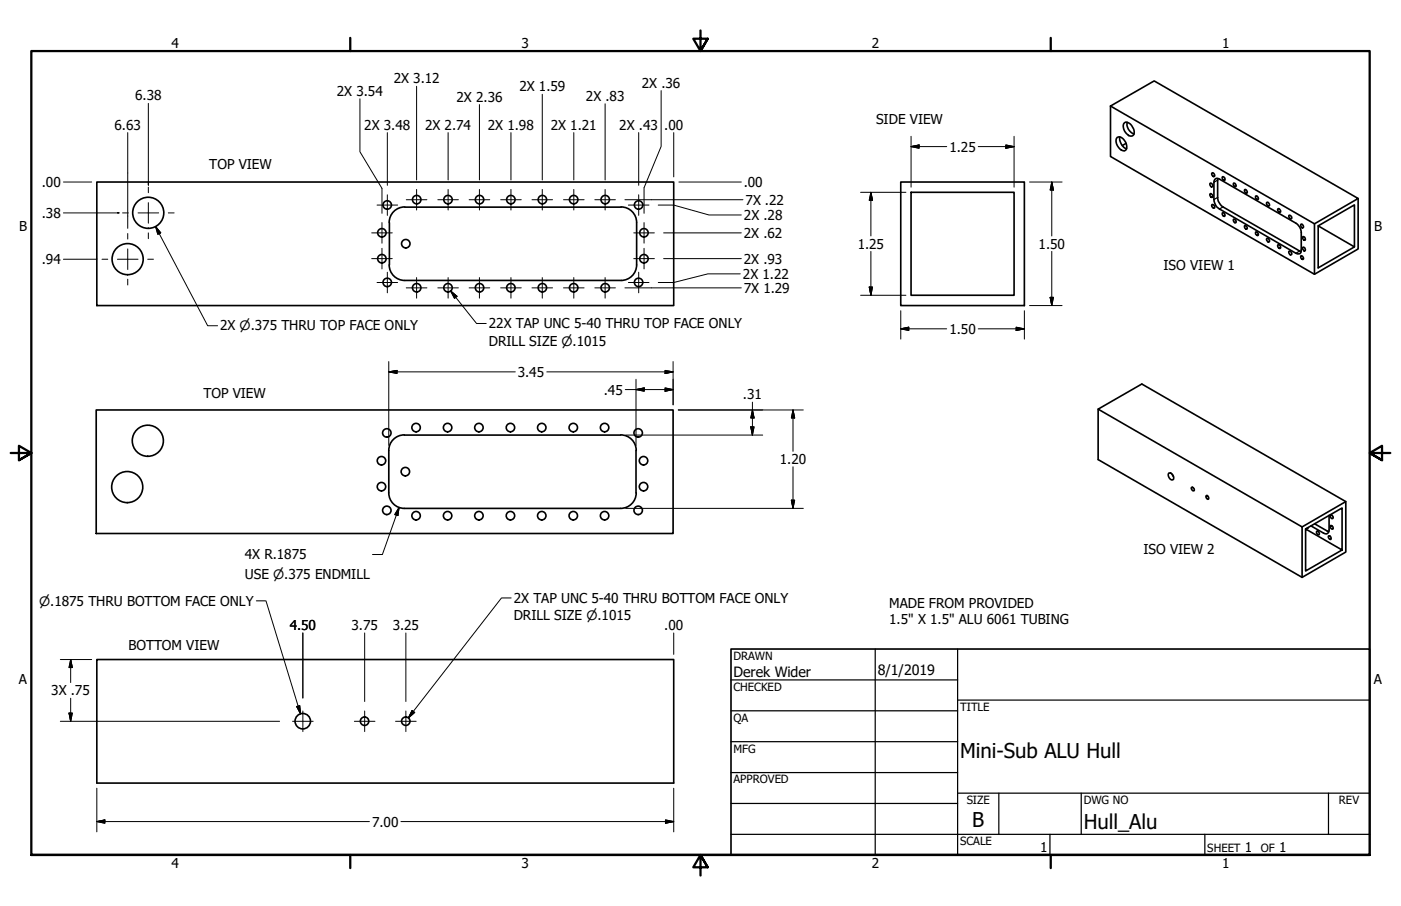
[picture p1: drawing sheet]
<svg xmlns="http://www.w3.org/2000/svg" width="432mm" height="279mm" viewBox="0 0 432 279" stroke-linecap="round" stroke-linejoin="round" font-family="sans-serif">
<!-- layer: Visible (ANSI) -->
<g fill="none" stroke="#000" stroke-width=".51">
<path d="M342.3 32.7l13.4-7.7 62.9 36.2-13.5 7.8zM342.3 32.7v15.6l62.8 36.3 13.5-7.8v-15.6M346.6 37.8a2.08 2.08 0 0 1 2.5 1.5 1.5 1.5 0 0 1 .5 1.6 1.5 1.5 0 0 1-1.2 1.1 3 3 0 0 1-1.8-4.2zM347.4 37.7a3.3 3.3 0 0 0 2.1 3.6M29.8 56.1h177.8v38.1h-177.8zM277.6 56.1h38.1v38.1h-38.1zM280.8 59.3h31.7v31.8h-31.7zM344.4 42.4a2.08 2.08 0 0 1 2.5 1.4 1.78 1.78 0 0 1-.4 2.7 2.97 2.97 0 0 1-2.1-4.1zM345.1 42.2a3.5 3.5 0 0 0 2.1 3.6M347.1 44.2l-1.2 .7M372.9 56.6l.2-.1 .5 .2 .2 .8-.2 .2-.5-.3zM372.9 59.8l.2-.1 .5 .3 .2 .8-.2 .1-.5-.3z"/>
<path d="M373.5 53.4l.2-.1 .4 .2 .2 .9-.2 .1-.4-.3zM374.6 55.1l.4-.1 .9 .2 24 14 .7 .9 .4 1.1 .1 5.9a1 1 0 0 1-.5 1.1 1 1 0 0 1-1.2-.1l-23.5-13.6a3.5 3.5 0 0 1-1.8-3v-5.3zM375.3 55.1v6.4l.2 .5 1 1.5 24.5 14.2M376.7 54.5l.7 .2 .1 .9-.6-.2zM380.2 56.5l.5 .2 .2 .8-.6-.2zM383.7 58.4l.7 .6-.2 .6-.6-.5zM120 68.6v13.1M124.7 63.8a4.8 4.8 0 0 0-4.7 4.8M124.8 63.9h66.7M191.4 63.8a4.8 4.8 0 0 1 4.8 4.8M196.2 68.6v13.1M373.5 63.1l.6 .2 .2 .8-.6-.2z"/>
<path d="M376.7 65.7l.4-.1 .3 .2 .2 .6-.2 .3-.5-.2zM380.2 67.6l.5 .2 .2 .8-.6-.1zM383.6 69.6h.4l.4 .4v.6l-.7-.2zM387 60.5l.2-.1 .4 .2 .2 .9-.2 .1-.4-.3zM387 71.6l.6 .2 .2 .8-.6-.2zM390.4 62.5l.2-.1 .4 .2 .2 .8-.2 .2-.4-.3zM390.4 73.6l.2-.1 .4 .2 .2 .8-.2 .2-.4-.3zM393.8 64.5l.5-.1 .4 .5v.5l-.2 .1-.5-.2zM393.8 75.6l.2-.2 .5 .3 .2 .8-.2 .1-.5-.2zM397.3 66.4l.6 .2 .2 .8-.7-.2zM397.3 77.5l.1-.1 .5 .3 .2 .8-.2 .1-.5-.2zM400.9 69.2h.4l.4 .5-.2 .6-.4-.3z"/>
<path d="M400.9 78.9l.6 .2 .2 .8-.6-.1zM401.5 73l.6 .2 .2 .8h-.4l-.4-.4zM401.5 76.3l.2-.1 .4 .3 .2 .5-.2 .4-.6-.6zM405.1 69v15.6M406.3 69.7l11.1 6.4-11.1 6.5v-12.9l11.1-6.5v12.9M120 81.7a4.8 4.8 0 0 0 4.7 4.8h66.8M196.2 81.7a4.8 4.8 0 0 1-4.8 4.8M29.7 126.4h177.8v38.1h-177.8zM191.3 134.2l-66.7-.1a4.8 4.8 0 0 0-4.8 4.8v13.1a4.8 4.8 0 0 0 4.8 4.8h66.7M191.3 134.1a4.8 4.8 0 0 1 4.8 4.8M196 138.9v13.1M338.5 126.2v15.5l62.8 36.4 13.5-7.9v-15.5l-62.9-36.3-13.4 7.8 62.8 36.3v15.6"/>
<path d="M196.1 152a4.8 4.8 0 0 1-4.8 4.8M360.3 145.9a1.4 1.4 0 0 1 1.2 2.1 1.4 1.4 0 0 1-1.2-2.1zM361.3 146.2l.3 .7M367.2 150.3l.7 .2 .1 .8-.6-.2zM371.7 152.9l.2-.1 .5 .3 .2 .6-.2 .3-.7-.6zM409.6 158.9v4.5a1.04 1.04 0 0 1-.5 1.1 1.04 1.04 0 0 1-1.2-.1l-3.8-2.2M410 158.9l.2-.1 .5 .3 .1 .7-.1 .2-.5-.3zM414.8 154.7l-13.5 7.8M402.4 163.1l11.2 6.5-11.2 6.5v-13l11.2-6.4v12.9M403.2 162.7l-.4 .2M405.2 161.5l4.3 2.5M405.8 163.9l.2-.1 .4 .2 .2 .8-.2 .2-.4-.3z"/>
<path d="M409.4 165.3l.7 .2 .1 .8-.6-.2zM410 162.1l.7 .2 .1 .8-.6-.2zM29.8 203.4h177.8v38.1h-177.8z"/>
<circle cx="39.3" cy="79.9" r="4.8"/>
<circle cx="45.7" cy="65.6" r="4.8"/>
<circle cx="117.7" cy="79.8" r="1.3"/>
<circle cx="117.7" cy="71.8" r="1.3"/>
<circle cx="119.3" cy="63.2" r="1.3"/>
<circle cx="125.1" cy="75.2" r="1.3"/>
<circle cx="128.4" cy="61.6" r="1.3"/>
<circle cx="138.1" cy="61.6" r="1.3"/>
<circle cx="147.8" cy="61.6" r="1.3"/>
<circle cx="157.4" cy="61.6" r="1.3"/>
<circle cx="167.2" cy="61.6" r="1.3"/>
<circle cx="176.8" cy="61.6" r="1.3"/>
<circle cx="186.5" cy="61.6" r="1.3"/>
<circle cx="196.8" cy="63.2" r="1.3"/>
<circle cx="198.5" cy="71.8" r="1.3"/>
<circle cx="198.5" cy="79.8" r="1.3"/>
<circle cx="119.3" cy="87.1" r="1.3"/>
<circle cx="128.4" cy="88.7" r="1.3"/>
<circle cx="138.1" cy="88.7" r="1.3"/>
<circle cx="147.8" cy="88.7" r="1.3"/>
<circle cx="157.4" cy="88.7" r="1.3"/>
<circle cx="167.2" cy="88.7" r="1.3"/>
<circle cx="176.8" cy="88.7" r="1.3"/>
<circle cx="186.5" cy="88.7" r="1.3"/>
<circle cx="196.8" cy="87.1" r="1.3"/>
<circle cx="45.6" cy="135.9" r="4.8"/>
<circle cx="119.2" cy="133.5" r="1.3"/>
<circle cx="128.2" cy="131.9" r="1.3"/>
<circle cx="138" cy="131.9" r="1.3"/>
<circle cx="147.6" cy="131.9" r="1.3"/>
<circle cx="157.3" cy="131.9" r="1.3"/>
<circle cx="167" cy="131.9" r="1.3"/>
<circle cx="176.7" cy="131.9" r="1.3"/>
<circle cx="186.3" cy="131.9" r="1.3"/>
<circle cx="196.7" cy="133.5" r="1.3"/>
<circle cx="39.2" cy="150.2" r="4.8"/>
<circle cx="117.6" cy="142.1" r="1.3"/>
<circle cx="117.6" cy="150.1" r="1.3"/>
<circle cx="119.2" cy="157.4" r="1.3"/>
<circle cx="124.9" cy="145.4" r="1.3"/>
<circle cx="128.2" cy="159" r="1.3"/>
<circle cx="138" cy="159" r="1.3"/>
<circle cx="147.6" cy="159" r="1.3"/>
<circle cx="157.3" cy="159" r="1.3"/>
<circle cx="167" cy="159" r="1.3"/>
<circle cx="176.7" cy="159" r="1.3"/>
<circle cx="186.3" cy="159" r="1.3"/>
<circle cx="196.7" cy="157.4" r="1.3"/>
<circle cx="198.3" cy="142.1" r="1.3"/>
<circle cx="198.3" cy="150.1" r="1.3"/>
<circle cx="93.3" cy="222.4" r="2.38"/>
<circle cx="112.4" cy="222.4" r="1.3"/>
<circle cx="125.1" cy="222.4" r="1.3"/>
</g>
<!-- layer: Visible Narrow (ANSI) -->
<path d="M375.3 55.6l-1.2 .6M375.3 60.9l-1.2 .6M376.9 63.8l-1 .7M400.6 77.4l-1.2 .7" fill="none" stroke="#000" stroke-width=".38"/>
<!-- layer: Border (ANSI) -->
<path d="M107.9 11.7v4M215.9 9.4v6.3l-2.2-3.8h4.4l-2.2 3.8 2.2-3.8M323.8 11.7v4M3.3 139.7h6.4l-3.9-2.2v4.4l3.9-2.2-3.9 2.2M428.5 139.7h-6.4l3.9-2.2v4.4l-3.9-2.2 3.9 2.2M9.7 263.7v-248h412.4v248h-412.4h412.4M107.9 263.7v4M218.1 267.5l-2.2-3.8 2.2 3.8h-4.4l2.2-3.8v6.3M323.8 263.7v4" fill="none" stroke="#000" stroke-width=".7"/>
<!-- layer: Title (ANSI) -->
<g fill="none" stroke="#000" stroke-width=".38">
<path d="M225.3 209.7h69.8M225.3 219.2h69.8M269.7 200.2v63.5M295.1 215.9h127M295.1 200.2v63.5M225.3 228.7h69.8M225.3 238.3h69.8M225.3 257.3h196.8M225.3 247.8h69.8M295.1 244.6h127M307.8 244.6v12.7M323.6 257.3v6.4"/>
<path d="M333.2 244.6v12.7M371.3 257.3v6.4M409.4 244.6v12.7"/>
</g>
<path d="M225.3 200.2h196.8v63.5h-196.8z" fill="none" stroke="#000" stroke-width=".51"/>
<!-- layer: Center Mark (ANSI) -->
<g fill="none" stroke="#000" stroke-width=".31">
<path d="M45.7 57.7v1.7M128.4 58.4v6.4M138.1 58.4v6.4M147.8 58.4v6.4M157.5 58.4v6.4M167.1 58.4v6.4M176.8 58.4v6.4M186.5 58.4v6.4M31.4 79.9h1.8M36.2 79.9h6.3M37.8 65.7h1.8M39.4 72v1.7"/>
<path d="M39.4 76.8v6.3M42.5 65.7h6.4M45.5 79.9h1.8M45.7 62.5v6.3M45.7 71.8v1.8M51.9 65.7h1.8M114.6 79.8h6.3M114.6 71.8h6.3M116.2 63.2h6.4M117.7 76.6v6.3M117.7 68.6v6.4M119.4 60.1v6.3"/>
<path d="M125.2 61.6h6.4M134.9 61.6h6.4M144.6 61.6h6.3M154.3 61.6h6.4M164 61.6h6.3M173.7 61.6h6.3M183.3 61.6h6.4M193.7 63.2h6.3M195.3 71.8h6.4M195.3 79.8h6.4M196.8 60.1v6.3M198.5 68.6v6.4"/>
<path d="M198.5 76.6v6.3M39.4 86.1v1.8M116.2 87.1h6.4M119.4 83.9v6.4M125.2 88.8h6.4M128.4 85.6v6.3M134.9 88.8h6.4M138.1 85.6v6.3M144.6 88.8h6.3M147.8 85.6v6.3M154.3 88.8h6.4M157.5 85.6v6.3"/>
<path d="M164 88.8h6.3M167.1 85.6v6.3M173.7 88.8h6.3M176.8 85.6v6.3M183.3 88.8h6.4M186.5 85.6v6.3M193.7 87.1h6.3M196.8 83.9v6.4M93.3 219.3v6.3M112.4 219.3v6.3M125.1 219.3v6.3M90.2 222.4h6.3"/>
<path d="M109.2 222.4h6.4M121.9 222.4h6.4"/>
</g>
<!-- layer: Dimension (ANSI) -->
<g fill="none" stroke="#000" stroke-width=".31">
<path d="M45.7 31.9v25.2v-1M110.9 30.5v16.3l6.8 11.3v5M128.4 26.6v28.9M147.8 32.3v23.2M167.1 29.1v26.4M186.5 32v23.5M203.8 27.9v17.2l-5.3 12.8v5.2M19.6 56.1h8.7M39.4 40.9v24.6M119.4 40.9v16.3M138.1 40.9v14.6M157.5 40.9v14.6"/>
<path d="M176.8 40.9v14.6M196.8 40.9v16.3M207.6 40.9v13.6M209.2 56.1h19.3M265.2 59.3h14M268.4 59.3l.5 2.5h-1zM268.4 59.3v13.5M280.8 45.2l2.5-.5v1zM280.8 45.2h11M280.8 42v15.7M301.5 45.2h11M310 44.7l2.5 .5-2.5 .5z"/>
<path d="M312.5 42v15.7M317.3 56.1h10M324.2 56.1l.5 2.5h-1zM324.2 56.1v16.7M19.6 65.7h17.1h-.5M19.6 79.9h10.2M39.4 65.7v4.7M47.9 69.8l1.6 2-.9 .5zM47.9 69.8l16.1 30.7h3.1M117.7 63.3v2.5M192.6 61.6h4.1M196.9 61.6h32.1"/>
<path d="M198.5 63.3v2.5M202.9 63.2h4.7l10.9 3.1h10M204.5 71.8h24M204.5 79.8h24M268.4 77.5v13.6M324.2 77.5v16.7M138.9 89.7l1.9 1.7-.7 .6zM138.9 89.7l8 10.1h3M192.6 88.8h4.1M196.9 88.8h31.6M228.2 84.5h-10l-10.6 2.6h-4.7M265.2 91.1h14"/>
<path d="M267.9 88.5h1l-.5 2.6zM277.6 95.8v8.8M315.7 95.8v8.8M317.3 94.2h10M323.7 91.7h1l-.5 2.5zM119.8 114.7l2.6-.5v1zM119.8 114.7h39M119.8 111.5v25.9M168.5 114.7h39M196 117v20.4M205 119.6l2.5 .5-2.5 .6zM205 114.2l2.5 .5-2.5 .5z"/>
<path d="M207.5 111.5v13.3M277.6 101.4l2.5-.5v1zM277.6 101.4h14.2M301.5 101.4h14.2M313.2 100.9l2.5 .5-2.5 .5zM192.7 120.1h14.8M192.8 134.2h42.3M196 120.1l2.6-.5v1.1zM209 126.4h38.6M231.4 131.6h1l-.5 2.6zM231.9 126.4l.5 2.5h-1zM231.9 124v10.2"/>
<path d="M244.4 126.4l.5 2.5h-1zM244.4 126.4v12.8M123 156.5l-.4 2.5-.9-.3zM123 156.5l-5.1 14.5h-3.1M192.8 156.8h54.8M243.9 154.2h1l-.5 2.6zM244.4 144v12.8M79 185.3h3l10.6 34.9M93.3 195.2v20.1M112.4 195.2v21.1M125.1 195.2v21.1M157.5 184.4h-2.9l-28.7 37"/>
<path d="M207.6 195.2v6.6M18.6 203.4h9.7M21.3 219.9h1l-.5 2.5zM21.8 203.4l.5 2.5h-1zM21.8 203.4v7.1M21.8 215.3v7.1M91.4 217.9l1-.3 .2 2.6zM127 219.1l.8 .6-1.9 1.7zM18.6 222.4h67.6M29.8 253.4l2.5-.5v1zM29.8 253.4h84.1M29.8 243.1v13.4"/>
<path d="M123.6 253.4h84M205.1 252.9l2.5 .5-2.5 .5zM207.6 243.1v13.4"/>
</g>
<g fill="#000" stroke="#000" stroke-width=".31">
<path d="M280.8 45.2l2.5-.5zM280.8 45.2l2.5-.5v1zM310 45.7l2.5-.5zM310 44.7l2.5 .5-2.5 .5zM324.2 56.1l.5 2.5zM324.2 56.1l.5 2.5h-1zM47.9 69.8l1.6 2zM47.9 69.8l1.6 2-.9 .5zM268.4 59.3l.5 2.5zM268.4 59.3l.5 2.5h-1zM138.9 89.7l1.9 1.7zM138.9 89.7l1.9 1.7-.7 .6z"/>
<path d="M267.9 88.5l.5 2.6zM267.9 88.5h1l-.5 2.6zM323.7 91.7l.5 2.5zM323.7 91.7h1l-.5 2.5zM119.8 114.7l2.6-.5zM119.8 114.7l2.6-.5v1zM196 120.1l2.6-.5zM196 120.1l2.6-.5v1.1zM205 115.2l2.5-.5zM205 114.2l2.5 .5-2.5 .5zM277.6 101.4l2.5-.5zM277.6 101.4l2.5-.5v1z"/>
<path d="M313.2 101.9l2.5-.5zM313.2 100.9l2.5 .5-2.5 .5zM205 120.7l2.5-.6zM205 119.6l2.5 .5-2.5 .6zM231.4 131.6l.5 2.6zM231.4 131.6h1l-.5 2.6zM231.9 126.4l.5 2.5zM231.9 126.4l.5 2.5h-1zM244.4 126.4l.5 2.5zM244.4 126.4l.5 2.5h-1zM123 156.5l-.4 2.5zM123 156.5l-.4 2.5-.9-.3z"/>
<path d="M243.9 154.2l.5 2.6zM243.9 154.2h1l-.5 2.6zM21.3 219.9l.5 2.5zM21.3 219.9h1l-.5 2.5zM21.8 203.4l.5 2.5zM21.8 203.4l.5 2.5h-1zM91.4 217.9l1.2 2.3zM91.4 217.9l1-.3 .2 2.6zM127 219.1l-1.1 2.3zM127 219.1l.8 .6-1.9 1.7zM29.8 253.4l2.5-.5zM29.8 253.4l2.5-.5v1z"/>
<path d="M205.1 253.9l2.5-.5zM205.1 252.9l2.5 .5-2.5 .5z"/>
</g>
<g font-size="6.3">
<text x="295.9" y="233.7">Mini-Sub ALU Hull</text>
<text x="299.7" y="255.1">B</text>
<text x="334" y="255.7">Hull_Alu</text>
</g>
<g font-size="4.4">
<text x="226.1" y="208.9">Derek Wider</text>
<text x="270.5" y="208.2">8/1/2019</text>
</g>
<g font-size="4.2">
<text x="52.8" y="14.7">4</text>
<text x="160.8" y="14.7">3</text>
<text x="268.7" y="14.7">2</text>
<text x="376.7" y="14.7">1</text>
<text x="103.8" y="29.7">2X 3.54</text>
<text x="121.3" y="25.7">2X 3.12</text>
<text x="160.1" y="28.2">2X 1.59</text>
<text x="197.8" y="27.1">2X .36</text>
<text x="41.7" y="31">6.38</text>
<text x="140.7" y="31.4">2X 2.36</text>
<text x="180.6" y="31.1">2X .83</text>
<text x="35.3" y="40">6.63</text>
<text x="112.3" y="40">2X 3.48</text>
<text x="131" y="40.1">2X 2.74</text>
<text x="150.4" y="40">2X 1.98</text>
<text x="169.7" y="40.1">2X 1.21</text>
<text x="190.9" y="40">2X .43</text>
<text x="204.7" y="40">.00</text>
<text x="270.1" y="38.4">SIDE VIEW</text>
<text x="292.6" y="46.7">1.25</text>
<text x="64.5" y="52.2">TOP VIEW</text>
<text x="12.9" y="57.7">.00</text>
<text x="229.2" y="57.7">.00</text>
<text x="229.8" y="63.1">7X .22</text>
<text x="5.9" y="71.4">B</text>
<text x="12.9" y="67.2">.38</text>
<text x="229.3" y="67.8">2X .28</text>
<text x="423.5" y="71.4">B</text>
<text x="229.2" y="73.3">2X .62</text>
<text x="264.4" y="76.7">1.25</text>
<text x="320.1" y="76.7">1.50</text>
<text x="12.9" y="81.5">.94</text>
<text x="229.2" y="81.3">2X .93</text>
<text x="358.6" y="83.1">ISO VIEW 1</text>
<text x="229" y="86">2X 1.22</text>
<text x="229.2" y="90.3">7X 1.29</text>
<text x="67.8" y="101.9">2X ⌀.375 THRU TOP FACE ONLY</text>
<text x="150.7" y="101.3">22X TAP UNC 5-40 THRU TOP FACE ONLY</text>
<text x="150.7" y="106.7">DRILL SIZE ⌀.1015</text>
<text x="292.6" y="102.9">1.50</text>
<text x="159.6" y="116.2">3.45</text>
<text x="62.7" y="122.6">TOP VIEW</text>
<text x="186.1" y="121.7">.45</text>
<text x="229" y="123.1">.31</text>
<text x="240.3" y="143.1">1.20</text>
<text x="75.4" y="172.5">4X R.1875</text>
<text x="352.4" y="170.9">ISO VIEW 2</text>
<text x="75.4" y="178.5">USE ⌀.375 ENDMILL</text>
<text x="158.4" y="185.9">2X TAP UNC 5-40 THRU BOTTOM FACE ONLY</text>
<text x="158.4" y="191.3">DRILL SIZE ⌀.1015</text>
<text x="274.1" y="187.5">MADE FROM PROVIDED</text>
<text x="89.3" y="194.3">4.50</text>
<text x="108.3" y="194.3">3.75</text>
<text x="121" y="194.3">3.25</text>
<text x="204.7" y="194.3">.00</text>
<text x="274.1" y="192.5">1.5&quot; X 1.5&quot; ALU 6061 TUBING</text>
<text x="39.6" y="200.6">BOTTOM VIEW</text>
<text x="5.8" y="211.1">A</text>
<text x="15.8" y="214.4">3X .75</text>
<text x="423.4" y="211.1">A</text>
<text x="114.7" y="254.9">7.00</text>
<text x="320.5" y="262.9">1</text>
<text x="383.7" y="262.8">1</text>
<text x="394.2" y="262.8">1</text>
<text x="52.8" y="267.7">4</text>
<text x="160.8" y="267.7">3</text>
<text x="268.7" y="267.7">2</text>
<text x="376.7" y="267.7">1</text>
</g>
<text font-size="4" x="12.1" y="186.8">⌀.1875 THRU BOTTOM FACE ONLY</text>
<g font-size="3.5">
<text x="226.1" y="203.5">DRAWN</text>
<text x="226.1" y="213">CHECKED</text>
<text x="295.9" y="219.2">TITLE</text>
<text x="226.1" y="222.6">QA</text>
<text x="226.1" y="232.1">MFG</text>
<text x="226.1" y="241.6">APPROVED</text>
<text x="297.9" y="248">SIZE</text>
<text x="334" y="248">DWG NO</text>
<text x="412.7" y="247.9">REV</text>
<text x="295.9" y="260.7">SCALE</text>
<text x="372.1" y="262.8">SHEET</text>
<text x="388.6" y="262.8">OF</text>
</g>
</svg>
